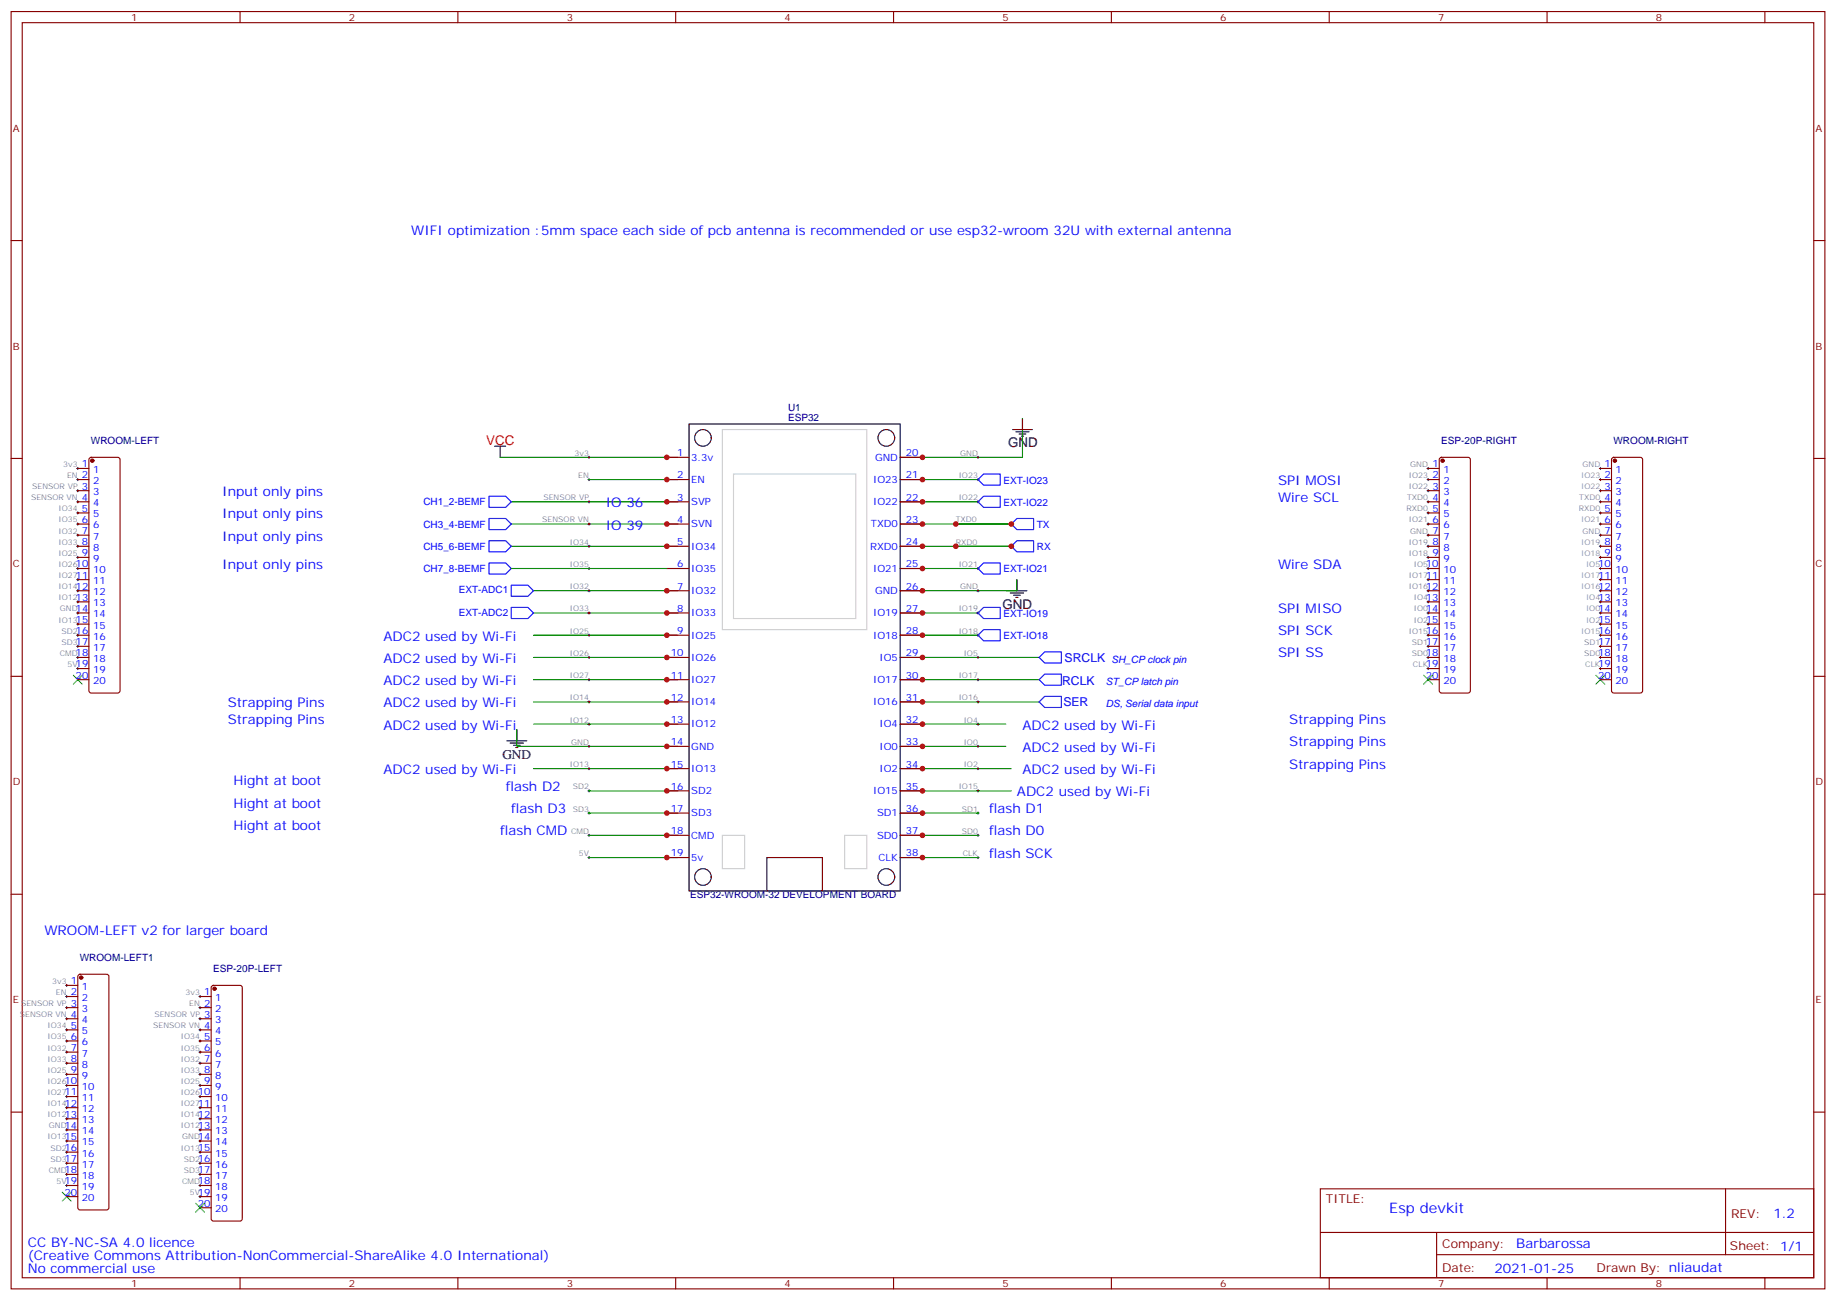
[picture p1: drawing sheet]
<svg xmlns="http://www.w3.org/2000/svg" width="583mm" height="413mm" viewBox="0 0 583 413" stroke-linecap="round" stroke-linejoin="round" font-family="sans-serif">
<g fill="none" stroke="#870000" stroke-width=".35">
<path d="M3.5 3.7h575.8v405.3h-575.8zM7.1 7.2h568.6v398.3h-568.6zM76.2 3.7v3.5M145.3 3.7v3.5M214.5 3.7v3.5M283.6 3.7v3.5M352.8 3.7v3.5M421.9 3.7v3.5M491.1 3.7v3.5M560.2 3.7v3.5M3.5 76.3h3.6M575.7 76.3h3.6"/>
<path d="M3.5 145.5h3.6M24.7 159.2h3.5M24.7 152.2h3.5M24.7 148.7h3.5M24.7 155.7h3.5M28.5 145.3l.4-.2h8.5l.5 .2 .2 .5v73.4l-.2 .5-.5 .2h-8.5l-.5-.2-.2-.5v-73.4zM211.7 159.2h7M211.7 152.2h7M211.7 145.1h7M285.8 159.2h7M285.8 152.2h7M285.8 145.1h7"/>
<path d="M453.3 159.2h3.5M453.3 152.2h3.5M453.3 148.7h3.5M453.3 155.7h3.5M457.1 145.3l.5-.2h8.4l.5 .2 .2 .5v73.4l-.2 .5-.5 .2h-8.4l-.5-.2-.3-.5v-73.4zM508 159.2h3.5M508 152.2h3.5M508 148.7h3.5M508 155.7h3.5M511.8 145.3l.4-.2h8.5l.5 .2 .2 .5v73.4l-.2 .5-.5 .2h-8.5l-.5-.2-.2-.5v-73.4zM575.7 145.5h3.6M24.7 173.4h3.5"/>
<path d="M24.7 166.3h3.5M24.7 162.8h3.5M24.7 169.8h3.5M24.7 176.9h3.5M211.7 173.4h7M211.7 166.3h7M285.8 173.4h7M285.8 166.3h7M453.3 173.4h3.5M453.3 166.3h3.5M453.3 162.8h3.5M453.3 169.8h3.5"/>
<path d="M453.3 176.9h3.5M508 173.4h3.5M508 166.3h3.5M508 162.8h3.5M508 169.8h3.5M508 176.9h3.5M24.7 194.5h3.5M24.7 187.5h3.5M24.7 180.4h3.5M24.7 183.9h3.5M24.7 191h3.5M24.7 198h3.5"/>
<path d="M211.7 194.5h7M211.7 187.5h7M211.7 180.4h7M285.8 194.5h7M285.8 187.5h7M285.8 180.4h7M453.3 194.5h3.5M453.3 187.5h3.5M453.3 180.4h3.5M453.3 183.9h3.5M453.3 191h3.5M453.3 198h3.5"/>
<path d="M508 194.5h3.5M508 187.5h3.5M508 180.4h3.5M508 183.9h3.5M508 191h3.5M508 198h3.5M3.5 214.6h3.6M24.7 215.7h3.5M24.7 208.6h3.5M24.7 201.6h3.5M24.7 205.1h3.5M24.7 212.2h3.5"/>
<path d="M211.7 215.7h7M211.7 208.6h7M211.7 201.6h7M285.8 215.7h7M285.8 208.6h7M285.8 201.6h7M453.3 215.7h3.5M453.3 208.6h3.5M453.3 201.6h3.5M453.3 205.1h3.5M453.3 212.2h3.5M508 215.7h3.5"/>
<path d="M508 208.6h3.5M508 201.6h3.5M508 205.1h3.5M508 212.2h3.5M575.7 214.6h3.6M211.7 236.9h7M211.7 229.8h7M211.7 222.7h7M285.8 236.9h7M285.8 229.8h7M285.8 222.7h7M211.7 258h7"/>
<path d="M211.7 251h7M211.7 243.9h7M285.8 258h7M285.8 251h7M285.8 243.9h7M211.7 272.1h7M211.7 265.1h7M285.8 272.1h7M285.8 265.1h7M3.5 283.8h3.6M575.7 283.8h3.6M21.2 312.7h3.5"/>
<path d="M21.2 316.2h3.5M21.2 319.8h3.5M24.9 309.4l.5-.2h8.5l.5 .2 .2 .5v73.4l-.3 .5-.4 .2h-8.5l-.5-.3-.2-.4v-73.4zM63.5 316.2h3.5M63.5 319.8h3.5M67.3 312.9l.4-.2h8.5l.5 .2 .2 .5v73.4l-.2 .5-.5 .2h-8.5l-.5-.2-.2-.5v-73.4zM21.2 323.3h3.5M21.2 326.8h3.5M21.2 330.3h3.5M21.2 333.9h3.5M21.2 337.4h3.5M63.5 323.3h3.5"/>
<path d="M63.5 326.8h3.5M63.5 330.3h3.5M63.5 333.9h3.5M63.5 337.4h3.5M3.5 352.9h3.6M21.2 340.9h3.5M21.2 344.5h3.5M21.2 348h3.5M21.2 351.5h3.5M21.2 355h3.5M21.2 358.6h3.5M63.5 340.9h3.5"/>
<path d="M63.5 344.5h3.5M63.5 348h3.5M63.5 351.5h3.5M63.5 355h3.5M63.5 358.6h3.5M575.7 352.9h3.6M21.2 362.1h3.5M21.2 365.6h3.5M21.2 369.1h3.5M21.2 372.7h3.5M21.2 376.2h3.5M21.2 379.7h3.5"/>
<path d="M63.5 362.1h3.5M63.5 365.6h3.5M63.5 369.1h3.5M63.5 372.7h3.5M63.5 376.2h3.5M63.5 379.7h3.5M419.1 377.3h156.6v28.2h-156.6zM547.7 377.3v20.9M63.5 383.3h3.5M419.1 391.1h156.5M456 398.2h119.6M456 391.1v14.1"/>
<path d="M76.2 405.5v3.5M145.3 405.5v3.5M214.5 405.5v3.5M283.6 405.5v3.5M352.8 405.5v3.5M421.9 405.5v3.5M491.1 405.5v3.5M560.2 405.5v3.5"/>
</g>
<g fill="none" stroke="#000" stroke-width=".35">
<path d="M218.7 134.5h67.1v148.2h-67.1zM321.4 136.3h6.3M322.4 137h4.3M323.5 137.7h2.1M324.2 138.4h.7M324.6 132.8v3.5M157 141.6h3.5M158.7 141.6v3.5M319.6 187.5h6.4M320.7 188.2h4.2M321.7 188.9h2.1M322.4 189.6h.7"/>
<path d="M322.8 183.9v3.6M160.9 235.1h6.3M161.9 235.8h4.3M163 236.5h2.1M163.7 237.2h.7M164 231.6v3.5M243.4 272.1h17.7v10.6h-17.7z"/>
<circle cx="223.1" cy="139" r="2.65"/>
<circle cx="281.3" cy="139" r="2.65"/>
<circle cx="223.1" cy="278.3" r="2.65"/>
<circle cx="281.3" cy="278.3" r="2.65"/>
</g>
<g fill="none" stroke="#008700" stroke-width=".35">
<path d="M324.6 132.8v12.3h-38.8M158.7 145.1h56.5M162.3 159.2h52.9M187 152.2h28.2M285.8 159.2h24.6M285.8 152.2h24.6M162.3 173.4h52.9M162.3 166.3h52.9M285.8 173.4h35.2M285.8 166.3h35.2M162.3 180.4h49.4M169.3 187.5h45.9"/>
<path d="M169.3 194.5h45.9M285.8 180.4h24.6M285.8 194.5h24.6M322.8 183.9v3.6h-37M169.3 201.6h45.9M169.3 208.6h45.9M169.3 215.7h45.9M285.8 201.6h24.6M285.8 208.6h44M285.8 215.7h44M164 231.6v5.3h51.2M169.3 222.7h45.9"/>
<path d="M169.3 229.8h45.9M285.8 222.7h44M285.8 229.8h33.5M285.8 236.9h33.5M169.3 243.9h45.9M187 251h28.2M187 258h28.2M285.8 243.9h35.2M285.8 251h35.2M285.8 258h24.6M187 265.1h28.2M187 272.1h28.2"/>
<path d="M285.8 265.1h24.6M285.8 272.1h24.6"/>
</g>
<g fill="none" stroke="#000" stroke-width=".32">
<path d="M24.3 148.7h.7M24.3 152.2h.7M24.3 155.7h.7M24.3 159.2h.7M24.7 148.3v.7M24.7 151.8v.7M24.7 155.4v.7M24.7 158.9v.7M186.6 152.2h.7M186.6 159.2h.7M186.6 145.1h.7M187 144.8v.7"/>
<path d="M187 151.8v.7M187 158.9v.7M310.1 152.2h.7M310.1 159.2h.7M310.1 145.1h.7M310.4 144.8v.7M310.4 151.8v.7M310.4 158.9v.7M453 148.7h.7M453 152.2h.7M453 155.7h.7M453 159.2h.7"/>
<path d="M453.3 148.3v.7M453.3 151.8v.7M453.3 155.4v.7M453.3 158.9v.7M507.6 148.7h.8M507.6 152.2h.8M507.6 155.7h.8M507.6 159.2h.8M508 148.3v.7M508 151.8v.7M508 155.4v.7M508 158.9v.7"/>
<path d="M24.3 173.4h.7M24.3 166.3h.7M24.3 162.8h.7M24.3 169.8h.7M24.3 176.9h.7M24.7 162.4v.7M24.7 165.9v.8M24.7 169.5v.7M24.7 173v.7M24.7 176.5v.7M186.6 173.4h.7M186.6 166.3h.7"/>
<path d="M187 165.9v.8M187 173v.7M303 173.4h.7M303 166.3h.7M303.4 165.9v.8M303.4 173v.7M453 173.4h.7M453 166.3h.7M453 162.8h.7M453 169.8h.7M453 176.9h.7M453.3 162.4v.7"/>
<path d="M453.3 165.9v.8M453.3 169.5v.7M453.3 173v.7M453.3 176.5v.7M507.6 173.4h.8M507.6 166.3h.8M507.6 162.8h.8M507.6 169.8h.8M507.6 176.9h.8M508 162.4v.7M508 165.9v.8M508 169.5v.7"/>
<path d="M508 173v.7M508 176.5v.7M24.3 180.4h.7M24.3 183.9h.7M24.3 187.5h.7M24.3 191h.7M24.3 194.5h.7M24.3 198h.7M24.7 180.1v.7M24.7 183.6v.7M24.7 187.1v.7M24.7 190.6v.7"/>
<path d="M24.7 194.2v.7M24.7 197.7v.7M186.6 180.4h.7M186.6 187.5h.7M186.6 194.5h.7M187 180.1v.7M187 187.1v.7M187 194.2v.7M310.1 180.4h.7M310.1 187.5h.7M310.1 194.5h.7M310.4 180.1v.7"/>
<path d="M310.4 187.1v.7M310.4 194.2v.7M453 180.4h.7M453 183.9h.7M453 187.5h.7M453 191h.7M453 194.5h.7M453 198h.7M453.3 180.1v.7M453.3 183.6v.7M453.3 187.1v.7M453.3 190.6v.7"/>
<path d="M453.3 194.2v.7M453.3 197.7v.7M507.6 180.4h.8M507.6 183.9h.8M507.6 187.5h.8M507.6 191h.8M507.6 194.5h.8M507.6 198h.8M508 180.1v.7M508 183.6v.7M508 187.1v.7M508 190.6v.7"/>
<path d="M508 194.2v.7M508 197.7v.7M24.3 201.6h.7M24.3 205.1h.7M24.3 208.6h.7M24.3 212.2h.7M24.7 201.2v.7M24.7 204.8v.7M24.7 208.3v.7M24.7 211.8v.7M186.6 201.6h.7M186.6 208.6h.7"/>
<path d="M186.6 215.7h.7M187 201.2v.7M187 208.3v.7M187 215.3v.7M310.1 201.6h.7M310.1 208.6h.7M310.1 215.7h.7M310.4 201.2v.7M310.4 208.3v.7M310.4 215.3v.7M453 201.6h.7M453 205.1h.7"/>
<path d="M453 208.6h.7M453 212.2h.7M453.3 201.2v.7M453.3 204.8v.7M453.3 208.3v.7M453.3 211.8v.7M507.6 201.6h.8M507.6 205.1h.8M507.6 208.6h.8M507.6 212.2h.8M508 201.2v.7M508 204.8v.7"/>
<path d="M508 208.3v.7M508 211.8v.7M186.6 222.7h.7M186.6 229.8h.7M186.6 236.9h.7M187 222.4v.7M187 229.4v.8M187 236.5v.7M310.1 222.7h.7M310.1 229.8h.7M310.1 236.9h.7M310.4 222.4v.7"/>
<path d="M310.4 229.4v.8M310.4 236.5v.7M186.6 243.9h.7M186.6 258h.7M186.6 251h.7M187 243.6v.7M187 250.6v.7M187 257.7v.7M310.1 243.9h.7M310.1 258h.7M310.1 251h.7M310.4 243.6v.7"/>
<path d="M310.4 250.6v.7M310.4 257.7v.7M186.6 265.1h.7M186.6 272.1h.7M187 264.7v.7M187 271.8v.7M310.1 265.1h.7M310.1 272.1h.7M310.4 264.7v.7M310.4 271.8v.7M20.8 312.7h.7M20.8 316.2h.7"/>
<path d="M20.8 319.8h.7M21.2 312.3v.8M21.2 315.9v.7M21.2 319.4v.7M63.1 316.2h.8M63.1 319.8h.8M63.5 315.9v.7M63.5 319.4v.7M20.8 323.3h.7M20.8 326.8h.7M20.8 330.3h.7M20.8 333.9h.7"/>
<path d="M20.8 337.4h.7M21.2 322.9v.7M21.2 326.5v.7M21.2 330v.7M21.2 333.5v.7M21.2 337v.7M63.1 323.3h.8M63.1 326.8h.8M63.1 330.3h.8M63.1 333.9h.8M63.1 337.4h.8M63.5 322.9v.7"/>
<path d="M63.5 326.5v.7M63.5 330v.7M63.5 333.5v.7M63.5 337v.7M20.8 340.9h.7M20.8 344.5h.7M20.8 348h.7M20.8 351.5h.7M20.8 355h.7M20.8 358.6h.7M21.2 340.6v.7M21.2 344.1v.7"/>
<path d="M21.2 347.6v.7M21.2 351.2v.7M21.2 354.7v.7M21.2 358.2v.7M63.1 340.9h.8M63.1 344.5h.8M63.1 348h.8M63.1 351.5h.8M63.1 355h.8M63.1 358.6h.8M63.5 340.6v.7M63.5 344.1v.7"/>
<path d="M63.5 347.6v.7M63.5 351.2v.7M63.5 354.7v.7M63.5 358.2v.7M20.8 362.1h.7M20.8 365.6h.7M20.8 369.1h.7M20.8 372.7h.7M20.8 376.2h.7M21.2 361.7v.7M21.2 365.3v.7M21.2 368.8v.7"/>
<path d="M21.2 372.3v.7M21.2 375.8v.8M63.1 362.1h.8M63.1 365.6h.8M63.1 369.1h.8M63.1 372.7h.8M63.1 376.2h.8M63.1 379.7h.8M63.5 361.7v.7M63.5 365.3v.7M63.5 368.8v.7M63.5 372.3v.7"/>
<path d="M63.5 375.8v.8M63.5 379.4v.7"/>
</g>
<path d="M23.3 214.3l2.8 2.8M26.1 214.3l-2.8 2.8M451.9 214.3l2.8 2.8M454.7 214.3l-2.8 2.8M506.6 214.3l2.8 2.8M509.4 214.3l-2.8 2.8M19.8 378.3l2.8 2.8M22.6 378.3l-2.8 2.8M62.1 381.8l2.8 2.9M64.9 381.8l-2.8 2.9" fill="none" stroke="#3c3" stroke-width=".35"/>
<g fill="none" stroke="#00f" stroke-width=".35">
<path d="M155.2 157.5h5.3l1.8 1.7-1.8 1.8h-5.3zM312.2 150.4h5.3v3.6h-5.3l-1.8-1.8zM312.2 157.5h5.3v3.5h-5.3l-1.8-1.8zM155.2 164.5h5.3l1.8 1.8-1.8 1.8h-5.3zM155.2 171.6h5.3l1.8 1.8-1.8 1.7h-5.3zM155.2 178.6h5.3l1.8 1.8-1.8 1.8h-5.3zM322.8 164.5h5.3v3.6h-5.3l-1.8-1.8zM322.8 171.6h5.3v3.5h-5.3l-1.8-1.7zM162.3 185.7h5.3l1.7 1.8-1.7 1.7h-5.3zM162.3 192.8h5.3l1.7 1.7-1.7 1.8h-5.3zM310.4 180.4l1.8-1.8h5.3v3.6h-5.3zM310.4 194.5l1.8-1.7h5.3v3.5h-5.3z"/>
<path d="M312.2 199.8h5.3v3.5h-5.3l-1.8-1.7zM329.8 215.7l1.8-1.8h5.3v3.6h-5.3zM331.6 206.9h5.3v3.5h-5.3l-1.8-1.8zM329.8 222.7l1.8-1.7h5.3v3.5h-5.3z"/>
</g>
<path d="M229.3 136.3h45.9v63.5h-45.9zM232.8 150.4h38.8v45.9h-38.8zM229.3 265.1h7.1v10.6h-7.1zM268.1 265.1h7.1v10.6h-7.1z" fill="none" stroke="#ccc" stroke-width=".35"/>
<g fill="#870000" stroke="#870000" stroke-width=".35">
<circle cx="29.3" cy="146.2" r=".53"/>
<circle cx="25.8" cy="310.2" r=".53"/>
<circle cx="512.6" cy="146.2" r=".53"/>
<circle cx="68.1" cy="313.8" r=".53"/>
<circle cx="457.9" cy="146.2" r=".53"/>
</g>
<g fill="#c00">
<circle cx="303.4" cy="166.3" r=".88"/>
<circle cx="303.4" cy="173.4" r=".88"/>
<circle cx="321" cy="166.3" r=".88"/>
<circle cx="321" cy="173.4" r=".88"/>
<circle cx="292.8" cy="272.1" r=".88"/>
<circle cx="292.8" cy="265.1" r=".88"/>
<circle cx="292.8" cy="258" r=".88"/>
<circle cx="292.8" cy="251" r=".88"/>
<circle cx="292.8" cy="243.9" r=".88"/>
<circle cx="292.8" cy="236.9" r=".88"/>
<circle cx="292.8" cy="229.8" r=".88"/>
<circle cx="292.8" cy="222.7" r=".88"/>
<circle cx="292.8" cy="215.7" r=".88"/>
<circle cx="292.8" cy="208.6" r=".88"/>
<circle cx="292.8" cy="201.6" r=".88"/>
<circle cx="292.8" cy="194.5" r=".88"/>
<circle cx="292.8" cy="187.5" r=".88"/>
<circle cx="292.8" cy="180.4" r=".88"/>
<circle cx="292.8" cy="173.4" r=".88"/>
<circle cx="292.8" cy="166.3" r=".88"/>
<circle cx="292.8" cy="159.2" r=".88"/>
<circle cx="292.8" cy="152.2" r=".88"/>
<circle cx="292.8" cy="145.1" r=".88"/>
<circle cx="211.7" cy="272.1" r=".88"/>
<circle cx="211.7" cy="265.1" r=".88"/>
<circle cx="211.7" cy="258" r=".88"/>
<circle cx="211.7" cy="251" r=".88"/>
<circle cx="211.7" cy="243.9" r=".88"/>
<circle cx="211.7" cy="236.9" r=".88"/>
<circle cx="211.7" cy="229.8" r=".88"/>
<circle cx="211.7" cy="222.7" r=".88"/>
<circle cx="211.7" cy="215.7" r=".88"/>
<circle cx="211.7" cy="208.6" r=".88"/>
<circle cx="211.7" cy="201.6" r=".88"/>
<circle cx="211.7" cy="194.5" r=".88"/>
<circle cx="211.7" cy="187.5" r=".88"/>
<circle cx="211.7" cy="173.4" r=".88"/>
<circle cx="211.7" cy="166.3" r=".88"/>
<circle cx="211.7" cy="159.2" r=".88"/>
<circle cx="211.7" cy="152.2" r=".88"/>
<circle cx="211.7" cy="145.1" r=".88"/>
</g>
<text font-size="4.6" fill="#00f" x="441" y="385">Esp devkit</text>
<g font-size="4.2" fill="#00f">
<text x="130.5" y="74.6">WIFI optimization :5mm space each side of pcb antenna is recommended or use esp32-wroom 32U with external antenna</text>
<text x="405.7" y="154">SPI MOSI</text>
<text x="70.6" y="157.5">Input only pins</text>
<text x="192.3" y="161">IO 36</text>
<text x="405.7" y="159.2">Wire SCL</text>
<text x="70.6" y="164.5">Input only pins</text>
<text x="70.6" y="171.6">Input only pins</text>
<text x="192.3" y="168.1">IO 39</text>
<text x="70.6" y="180.4">Input only pins</text>
<text x="405.7" y="180.4">Wire SDA</text>
<text x="405.7" y="194.5">SPI MISO</text>
<text x="121.7" y="203.3">ADC2 used by Wi-Fi</text>
<text x="405.7" y="201.6">SPI SCK</text>
<text x="405.7" y="208.6">SPI SS</text>
<text x="121.7" y="210.4">ADC2 used by Wi-Fi</text>
<text x="121.7" y="217.5">ADC2 used by Wi-Fi</text>
<text x="72.3" y="224.5">Strapping Pins</text>
<text x="121.7" y="224.5">ADC2 used by Wi-Fi</text>
<text x="72.3" y="229.8">Strapping Pins</text>
<text x="121.7" y="231.6">ADC2 used by Wi-Fi</text>
<text x="324.6" y="231.6">ADC2 used by Wi-Fi</text>
<text x="409.2" y="229.8">Strapping Pins</text>
<text x="324.6" y="238.6">ADC2 used by Wi-Fi</text>
<text x="409.2" y="236.9">Strapping Pins</text>
<text x="121.7" y="245.7">ADC2 used by Wi-Fi</text>
<text x="324.6" y="245.7">ADC2 used by Wi-Fi</text>
<text x="409.2" y="243.9">Strapping Pins</text>
<text x="74.1" y="249.2">Hight at boot</text>
<text x="160.5" y="251">flash D2</text>
<text x="74.1" y="256.3">Hight at boot</text>
<text x="322.8" y="252.7">ADC2 used by Wi-Fi</text>
<text x="74.1" y="263.3">Hight at boot</text>
<text x="162.3" y="258">flash D3</text>
<text x="314" y="258">flash D1</text>
<text x="158.7" y="265.1">flash CMD</text>
<text x="314" y="265.1">flash D0</text>
<text x="314" y="272.1">flash SCK</text>
<text x="14.1" y="296.8">WROOM-LEFT v2 for larger board</text>
<text x="562.9" y="386.5">1.2</text>
<text x="8.8" y="395.6">CC BY-NC-SA 4.0 licence</text>
<text x="8.8" y="399.8">(Creative Commons Attribution-NonCommercial-ShareAlike 4.0 International)</text>
<text x="481.3" y="396.1">Barbarossa</text>
<text x="8.8" y="404.1">No commercial use</text>
<text x="474.4" y="403.9">2021-01-25</text>
</g>
<text font-size="4.2" fill="#f00" x="154.3" y="141.3">VCC</text>
<g font-size="4.2">
<text x="320" y="142">GND</text>
<text x="318.2" y="193.1">GND</text>
<text x="159.5" y="240.7">GND</text>
</g>
<g font-size="3.9" fill="#00f">
<text x="337.9" y="210">SRCLK</text>
<text x="337.1" y="217.5">RCLK</text>
<text x="337.5" y="224">SER</text>
</g>
<g font-size="3.9" fill="#800">
<text x="420.9" y="381.8">TITLE:</text>
<text x="549.5" y="386.5">REV:</text>
<text x="457.8" y="396">Company:</text>
<text x="549.1" y="396.7">Sheet: 1/1</text>
<text x="457.8" y="403.7">Date:</text>
<text x="506.8" y="403.8">Drawn By: nliaudat</text>
</g>
<g font-size="3.2" fill="#800">
<text x="41.6" y="6.7">1</text>
<text x="110.8" y="6.7">2</text>
<text x="179.9" y="6.7">3</text>
<text x="249.1" y="6.7">4</text>
<text x="318.2" y="6.7">5</text>
<text x="387.3" y="6.7">6</text>
<text x="456.5" y="6.7">7</text>
<text x="525.6" y="6.7">8</text>
<text x="4.1" y="41.8">A</text>
<text x="576.3" y="41.8">A</text>
<text x="4.1" y="110.9">B</text>
<text x="576.3" y="110.9">B</text>
<text x="4.1" y="180.1">C</text>
<text x="576.3" y="180.1">C</text>
<text x="4.1" y="249.2">D</text>
<text x="576.3" y="249.2">D</text>
<text x="4.1" y="318.3">E</text>
<text x="576.3" y="318.3">E</text>
<text x="41.6" y="408.5">1</text>
<text x="110.8" y="408.5">2</text>
<text x="179.9" y="408.5">3</text>
<text x="249.1" y="408.5">4</text>
<text x="318.2" y="408.5">5</text>
<text x="387.3" y="408.5">6</text>
<text x="456.5" y="408.5">7</text>
<text x="525.6" y="408.5">8</text>
</g>
<g font-size="3.2" fill="#000080">
<text x="250.1" y="130.6">U1</text>
<text x="250.1" y="133.5">ESP32</text>
<text x="28.9" y="140.9">WROOM-LEFT</text>
<text x="457.5" y="140.9">ESP-20P-RIGHT</text>
<text x="512.2" y="140.9">WROOM-RIGHT</text>
<text x="219.1" y="285">ESP32-WROOM-32 DEVELOPMENT BOARD</text>
<text x="25.3" y="304.9">WROOM-LEFT1</text>
<text x="67.7" y="308.5">ESP-20P-LEFT</text>
</g>
<g font-size="3.2" fill="#00f">
<text x="26" y="148.3">1</text>
<text x="214.9" y="144.8">1</text>
<text x="219.4" y="146.2">3.3v</text>
<text x="277.8" y="146.2">GND</text>
<text x="287.5" y="144.8">20</text>
<text x="454.7" y="148.3">1</text>
<text x="509.3" y="148.3">1</text>
<text x="26" y="151.8">2</text>
<text x="26" y="155.4">3</text>
<text x="29.5" y="150.1">1</text>
<text x="29.5" y="153.6">2</text>
<text x="214.9" y="151.8">2</text>
<text x="219.4" y="153.2">EN</text>
<text x="277.2" y="153.2">IO23</text>
<text x="287.5" y="151.8">21</text>
<text x="318.5" y="153.4">EXT-IO23</text>
<text x="454.7" y="151.8">2</text>
<text x="454.7" y="155.4">3</text>
<text x="458.2" y="150.1">1</text>
<text x="458.2" y="153.6">2</text>
<text x="509.3" y="151.8">2</text>
<text x="509.3" y="155.4">3</text>
<text x="512.8" y="150.1">1</text>
<text x="512.8" y="153.6">2</text>
<text x="26" y="158.9">4</text>
<text x="29.5" y="157.1">3</text>
<text x="29.5" y="160.7">4</text>
<text x="134.4" y="160.4">CH1_2-BEMF</text>
<text x="214.9" y="158.9">3</text>
<text x="219.4" y="160.3">SVP</text>
<text x="277.2" y="160.3">IO22</text>
<text x="287.5" y="158.9">22</text>
<text x="318.5" y="160.5">EXT-IO22</text>
<text x="454.7" y="158.9">4</text>
<text x="458.2" y="157.1">3</text>
<text x="458.2" y="160.7">4</text>
<text x="509.3" y="158.9">4</text>
<text x="512.8" y="157.1">3</text>
<text x="512.8" y="160.7">4</text>
<text x="26" y="162.4">5</text>
<text x="26" y="165.9">6</text>
<text x="29.5" y="164.2">5</text>
<text x="29.5" y="167.7">6</text>
<text x="134.4" y="167.4">CH3_4-BEMF</text>
<text x="214.9" y="165.9">4</text>
<text x="219.4" y="167.4">SVN</text>
<text x="276.5" y="167.4">TXD0</text>
<text x="287.5" y="165.9">23</text>
<text x="329.1" y="167.6">TX</text>
<text x="454.7" y="162.4">5</text>
<text x="454.7" y="165.9">6</text>
<text x="458.2" y="164.2">5</text>
<text x="458.2" y="167.7">6</text>
<text x="509.3" y="162.4">5</text>
<text x="509.3" y="165.9">6</text>
<text x="512.8" y="164.2">5</text>
<text x="512.8" y="167.7">6</text>
<text x="26" y="169.5">7</text>
<text x="26" y="173">8</text>
<text x="29.5" y="171.2">7</text>
<text x="214.9" y="173">5</text>
<text x="287.5" y="173">24</text>
<text x="454.7" y="169.5">7</text>
<text x="454.7" y="173">8</text>
<text x="458.2" y="171.2">7</text>
<text x="509.3" y="169.5">7</text>
<text x="509.3" y="173">8</text>
<text x="512.8" y="171.2">7</text>
<text x="26" y="176.5">9</text>
<text x="29.5" y="174.8">8</text>
<text x="29.5" y="178.3">9</text>
<text x="134.4" y="174.5">CH5_6-BEMF</text>
<text x="219.4" y="174.4">IO34</text>
<text x="276.2" y="174.4">RXD0</text>
<text x="329.1" y="174.6">RX</text>
<text x="454.7" y="176.5">9</text>
<text x="458.2" y="174.8">8</text>
<text x="458.2" y="178.3">9</text>
<text x="509.3" y="176.5">9</text>
<text x="512.8" y="174.8">8</text>
<text x="512.8" y="178.3">9</text>
<text x="24" y="180.1">10</text>
<text x="24" y="183.6">11</text>
<text x="29.5" y="181.8">10</text>
<text x="29.5" y="185.3">11</text>
<text x="134.4" y="181.6">CH7_8-BEMF</text>
<text x="214.9" y="180.1">6</text>
<text x="219.4" y="181.5">IO35</text>
<text x="277.2" y="181.5">IO21</text>
<text x="287.5" y="180.1">25</text>
<text x="318.5" y="181.7">EXT-IO21</text>
<text x="452.6" y="180.1">10</text>
<text x="452.6" y="183.6">11</text>
<text x="458.2" y="181.8">10</text>
<text x="458.2" y="185.3">11</text>
<text x="507.3" y="180.1">10</text>
<text x="507.3" y="183.6">11</text>
<text x="512.8" y="181.8">10</text>
<text x="512.8" y="185.3">11</text>
<text x="24" y="187.1">12</text>
<text x="24" y="190.6">13</text>
<text x="29.5" y="188.9">12</text>
<text x="145.6" y="188.3">EXT-ADC1</text>
<text x="214.9" y="187.1">7</text>
<text x="219.4" y="188.5">IO32</text>
<text x="277.8" y="188.5">GND</text>
<text x="287.5" y="187.1">26</text>
<text x="452.6" y="187.1">12</text>
<text x="452.6" y="190.6">13</text>
<text x="458.2" y="188.9">12</text>
<text x="507.3" y="187.1">12</text>
<text x="507.3" y="190.6">13</text>
<text x="512.8" y="188.9">12</text>
<text x="24" y="194.2">14</text>
<text x="24" y="197.7">15</text>
<text x="29.5" y="192.4">13</text>
<text x="29.5" y="195.9">14</text>
<text x="145.6" y="195.4">EXT-ADC2</text>
<text x="214.9" y="194.2">8</text>
<text x="219.4" y="195.6">IO33</text>
<text x="277.2" y="195.6">IO19</text>
<text x="287.5" y="194.2">27</text>
<text x="318.5" y="195.8">EXT-IO19</text>
<text x="452.6" y="194.2">14</text>
<text x="452.6" y="197.7">15</text>
<text x="458.2" y="192.4">13</text>
<text x="458.2" y="195.9">14</text>
<text x="507.3" y="194.2">14</text>
<text x="507.3" y="197.7">15</text>
<text x="512.8" y="192.4">13</text>
<text x="512.8" y="195.9">14</text>
<text x="24" y="201.2">16</text>
<text x="29.5" y="199.5">15</text>
<text x="29.5" y="203">16</text>
<text x="214.9" y="201.2">9</text>
<text x="219.4" y="202.6">IO25</text>
<text x="277.2" y="202.6">IO18</text>
<text x="287.5" y="201.2">28</text>
<text x="318.5" y="202.8">EXT-IO18</text>
<text x="452.6" y="201.2">16</text>
<text x="458.2" y="199.5">15</text>
<text x="458.2" y="203">16</text>
<text x="507.3" y="201.2">16</text>
<text x="512.8" y="199.5">15</text>
<text x="512.8" y="203">16</text>
<text x="24" y="204.8">17</text>
<text x="24" y="208.3">18</text>
<text x="29.5" y="206.5">17</text>
<text x="212.9" y="208.3">10</text>
<text x="219.4" y="209.7">IO26</text>
<text x="279.2" y="209.7">IO5</text>
<text x="287.5" y="208.3">29</text>
<text x="452.6" y="204.8">17</text>
<text x="452.6" y="208.3">18</text>
<text x="458.2" y="206.5">17</text>
<text x="507.3" y="204.8">17</text>
<text x="507.3" y="208.3">18</text>
<text x="512.8" y="206.5">17</text>
<text x="24" y="211.8">19</text>
<text x="24" y="215.3">20</text>
<text x="29.5" y="210">18</text>
<text x="29.5" y="213.6">19</text>
<text x="212.9" y="215.3">11</text>
<text x="287.5" y="215.3">30</text>
<text x="352.8" y="210.4">SH_CP clock pin</text>
<text x="452.6" y="211.8">19</text>
<text x="452.6" y="215.3">20</text>
<text x="458.2" y="210">18</text>
<text x="458.2" y="213.6">19</text>
<text x="507.3" y="211.8">19</text>
<text x="507.3" y="215.3">20</text>
<text x="512.8" y="210">18</text>
<text x="512.8" y="213.6">19</text>
<text x="29.5" y="217.1">20</text>
<text x="219.4" y="216.7">IO27</text>
<text x="277.2" y="216.7">IO17</text>
<text x="351" y="217.5">ST_CP latch pin</text>
<text x="458.2" y="217.1">20</text>
<text x="512.8" y="217.1">20</text>
<text x="212.9" y="222.4">12</text>
<text x="219.4" y="223.8">IO14</text>
<text x="277.2" y="223.8">IO16</text>
<text x="287.5" y="222.4">31</text>
<text x="351" y="224.5">DS, Serial data input</text>
<text x="212.9" y="229.4">13</text>
<text x="219.4" y="230.9">IO12</text>
<text x="279.2" y="230.9">IO4</text>
<text x="287.5" y="229.4">32</text>
<text x="212.9" y="236.5">14</text>
<text x="219.4" y="237.9">GND</text>
<text x="279.2" y="237.9">IO0</text>
<text x="287.5" y="236.5">33</text>
<text x="212.9" y="243.6">15</text>
<text x="219.4" y="245">IO13</text>
<text x="279.2" y="245">IO2</text>
<text x="287.5" y="243.6">34</text>
<text x="212.9" y="250.6">16</text>
<text x="287.5" y="250.6">35</text>
<text x="212.9" y="257.7">17</text>
<text x="219.4" y="252">SD2</text>
<text x="277.2" y="252">IO15</text>
<text x="287.5" y="257.7">36</text>
<text x="219.4" y="259.1">SD3</text>
<text x="278.4" y="259.1">SD1</text>
<text x="212.9" y="264.7">18</text>
<text x="219.4" y="266.1">CMD</text>
<text x="278.4" y="266.1">SD0</text>
<text x="287.5" y="264.7">37</text>
<text x="212.9" y="271.8">19</text>
<text x="219.4" y="273.2">5v</text>
<text x="278.9" y="273.2">CLK</text>
<text x="287.5" y="271.8">38</text>
<text x="22.5" y="312.3">1</text>
<text x="22.5" y="315.9">2</text>
<text x="26" y="314.1">1</text>
<text x="26" y="317.6">2</text>
<text x="64.8" y="315.9">1</text>
<text x="68.3" y="317.6">1</text>
<text x="22.5" y="319.4">3</text>
<text x="22.5" y="322.9">4</text>
<text x="26" y="321.2">3</text>
<text x="64.8" y="319.4">2</text>
<text x="64.8" y="322.9">3</text>
<text x="68.3" y="321.2">2</text>
<text x="22.5" y="326.5">5</text>
<text x="22.5" y="330">6</text>
<text x="26" y="324.7">4</text>
<text x="26" y="328.2">5</text>
<text x="64.8" y="326.5">4</text>
<text x="64.8" y="330">5</text>
<text x="68.3" y="324.7">3</text>
<text x="68.3" y="328.2">4</text>
<text x="22.5" y="333.5">7</text>
<text x="26" y="331.8">6</text>
<text x="26" y="335.3">7</text>
<text x="64.8" y="333.5">6</text>
<text x="68.3" y="331.8">5</text>
<text x="68.3" y="335.3">6</text>
<text x="22.5" y="337">8</text>
<text x="22.5" y="340.6">9</text>
<text x="26" y="338.8">8</text>
<text x="64.8" y="337">7</text>
<text x="64.8" y="340.6">8</text>
<text x="68.3" y="338.8">7</text>
<text x="20.5" y="344.1">10</text>
<text x="20.5" y="347.6">11</text>
<text x="26" y="342.3">9</text>
<text x="26" y="345.9">10</text>
<text x="62.8" y="347.6">10</text>
<text x="64.8" y="344.1">9</text>
<text x="68.3" y="342.3">8</text>
<text x="68.3" y="345.9">9</text>
<text x="20.5" y="351.2">12</text>
<text x="26" y="349.4">11</text>
<text x="26" y="352.9">12</text>
<text x="62.8" y="351.2">11</text>
<text x="68.3" y="349.4">10</text>
<text x="68.3" y="352.9">11</text>
<text x="20.5" y="354.7">13</text>
<text x="20.5" y="358.2">14</text>
<text x="26" y="356.4">13</text>
<text x="26" y="360">14</text>
<text x="62.8" y="354.7">12</text>
<text x="62.8" y="358.2">13</text>
<text x="68.3" y="356.4">12</text>
<text x="68.3" y="360">13</text>
<text x="20.5" y="361.7">15</text>
<text x="20.5" y="365.3">16</text>
<text x="26" y="363.5">15</text>
<text x="62.8" y="361.7">14</text>
<text x="62.8" y="365.3">15</text>
<text x="68.3" y="363.5">14</text>
<text x="20.5" y="368.8">17</text>
<text x="26" y="367">16</text>
<text x="26" y="370.6">17</text>
<text x="62.8" y="368.8">16</text>
<text x="68.3" y="367">15</text>
<text x="68.3" y="370.6">16</text>
<text x="20.5" y="372.3">18</text>
<text x="20.5" y="375.8">19</text>
<text x="26" y="374.1">18</text>
<text x="26" y="377.6">19</text>
<text x="62.8" y="372.3">17</text>
<text x="62.8" y="375.8">18</text>
<text x="68.3" y="374.1">17</text>
<text x="68.3" y="377.6">18</text>
<text x="20.5" y="379.4">20</text>
<text x="26" y="381.1">20</text>
<text x="62.8" y="379.4">19</text>
<text x="62.8" y="382.9">20</text>
<text x="68.3" y="381.1">19</text>
<text x="68.3" y="384.7">20</text>
</g>
<g font-size="2.5" fill="#838383">
<text x="20.1" y="148.2">3v3</text>
<text x="182.4" y="144.6">3v3</text>
<text x="304.8" y="144.6">GND</text>
<text x="447.7" y="148.2">GND</text>
<text x="502.3" y="148.2">GND</text>
<text x="10.2" y="155.2">SENSOR VP</text>
<text x="21.3" y="151.7">EN</text>
<text x="183.6" y="151.7">EN</text>
<text x="304.3" y="151.7">IO23</text>
<text x="447.2" y="155.2">IO22</text>
<text x="447.2" y="151.7">IO23</text>
<text x="501.9" y="151.7">IO23</text>
<text x="501.9" y="155.2">IO22</text>
<text x="9.8" y="158.7">SENSOR VN</text>
<text x="172.5" y="158.7">SENSOR VP</text>
<text x="304.3" y="158.7">IO22</text>
<text x="446.6" y="158.7">TXD0</text>
<text x="501.3" y="158.7">TXD0</text>
<text x="18.6" y="165.8">IO35</text>
<text x="18.6" y="162.3">IO34</text>
<text x="172.1" y="165.8">SENSOR VN</text>
<text x="303.4" y="165.8">TXD0</text>
<text x="446.4" y="162.3">RXD0</text>
<text x="447.2" y="165.8">IO21</text>
<text x="501.1" y="162.3">RXD0</text>
<text x="501.9" y="165.8">IO21</text>
<text x="18.6" y="172.9">IO33</text>
<text x="18.6" y="169.3">IO32</text>
<text x="180.9" y="172.9">IO34</text>
<text x="303.4" y="172.9">RXD0</text>
<text x="447.2" y="172.9">IO19</text>
<text x="447.7" y="169.3">GND</text>
<text x="501.9" y="172.9">IO19</text>
<text x="502.3" y="169.3">GND</text>
<text x="18.6" y="179.9">IO26</text>
<text x="18.6" y="176.4">IO25</text>
<text x="180.9" y="179.9">IO35</text>
<text x="304.3" y="179.9">IO21</text>
<text x="447.2" y="176.4">IO18</text>
<text x="448.8" y="179.9">IO5</text>
<text x="501.9" y="176.4">IO18</text>
<text x="503.4" y="179.9">IO5</text>
<text x="18.6" y="183.4">IO27</text>
<text x="447.2" y="183.4">IO17</text>
<text x="501.9" y="183.4">IO17</text>
<text x="18.6" y="190.5">IO12</text>
<text x="18.6" y="187">IO14</text>
<text x="180.9" y="187">IO32</text>
<text x="304.8" y="187">GND</text>
<text x="447.2" y="187">IO16</text>
<text x="448.8" y="190.5">IO4</text>
<text x="501.9" y="187">IO16</text>
<text x="503.4" y="190.5">IO4</text>
<text x="18.6" y="197.5">IO13</text>
<text x="19" y="194">GND</text>
<text x="180.9" y="194">IO33</text>
<text x="304.3" y="194">IO19</text>
<text x="448.8" y="197.5">IO2</text>
<text x="448.8" y="194">IO0</text>
<text x="503.4" y="194">IO0</text>
<text x="503.4" y="197.5">IO2</text>
<text x="19.5" y="201.1">SD2</text>
<text x="180.9" y="201.1">IO25</text>
<text x="304.3" y="201.1">IO18</text>
<text x="447.2" y="201.1">IO15</text>
<text x="501.9" y="201.1">IO15</text>
<text x="19" y="208.1">CMD</text>
<text x="19.5" y="204.6">SD3</text>
<text x="180.9" y="208.1">IO26</text>
<text x="305.9" y="208.1">IO5</text>
<text x="448.2" y="208.1">SD0</text>
<text x="448.2" y="204.6">SD1</text>
<text x="502.8" y="204.6">SD1</text>
<text x="502.8" y="208.1">SD0</text>
<text x="21.4" y="211.7">5V</text>
<text x="180.9" y="215.2">IO27</text>
<text x="304.3" y="215.2">IO17</text>
<text x="448.5" y="211.7">CLK</text>
<text x="503.2" y="211.7">CLK</text>
<text x="180.9" y="222.2">IO14</text>
<text x="304.3" y="222.2">IO16</text>
<text x="180.9" y="229.3">IO12</text>
<text x="305.9" y="229.3">IO4</text>
<text x="181.3" y="236.4">GND</text>
<text x="305.9" y="236.4">IO0</text>
<text x="180.9" y="243.4">IO13</text>
<text x="305.9" y="243.4">IO2</text>
<text x="181.8" y="250.5">SD2</text>
<text x="304.3" y="250.5">IO15</text>
<text x="181.8" y="257.5">SD3</text>
<text x="305.3" y="257.5">SD1</text>
<text x="181.3" y="264.6">CMD</text>
<text x="305.3" y="264.6">SD0</text>
<text x="183.7" y="271.6">5V</text>
<text x="305.6" y="271.6">CLK</text>
<text x="16.6" y="312.2">3v3</text>
<text x="17.8" y="315.7">EN</text>
<text x="58.9" y="315.7">3v3</text>
<text x="6.3" y="322.8">SENSOR VN</text>
<text x="6.7" y="319.3">SENSOR VP</text>
<text x="49" y="322.8">SENSOR VP</text>
<text x="60.1" y="319.3">EN</text>
<text x="15" y="326.3">IO34</text>
<text x="15" y="329.8">IO35</text>
<text x="48.7" y="326.3">SENSOR VN</text>
<text x="57.4" y="329.8">IO34</text>
<text x="15" y="333.4">IO32</text>
<text x="57.4" y="333.4">IO35</text>
<text x="15" y="336.9">IO33</text>
<text x="15" y="340.4">IO25</text>
<text x="57.4" y="336.9">IO32</text>
<text x="57.4" y="340.4">IO33</text>
<text x="15" y="344">IO26</text>
<text x="15" y="347.5">IO27</text>
<text x="57.4" y="344">IO25</text>
<text x="57.4" y="347.5">IO26</text>
<text x="15" y="351">IO14</text>
<text x="57.4" y="351">IO27</text>
<text x="15" y="354.5">IO12</text>
<text x="15.5" y="358.1">GND</text>
<text x="57.4" y="354.5">IO14</text>
<text x="57.4" y="358.1">IO12</text>
<text x="15" y="361.6">IO13</text>
<text x="16" y="365.1">SD2</text>
<text x="57.4" y="365.1">IO13</text>
<text x="57.8" y="361.6">GND</text>
<text x="16" y="368.6">SD3</text>
<text x="58.3" y="368.6">SD2</text>
<text x="15.5" y="372.2">CMD</text>
<text x="17.9" y="375.7">5V</text>
<text x="57.8" y="375.7">CMD</text>
<text x="58.3" y="372.2">SD3</text>
<text x="60.2" y="379.2">5V</text>
</g>
</svg>
